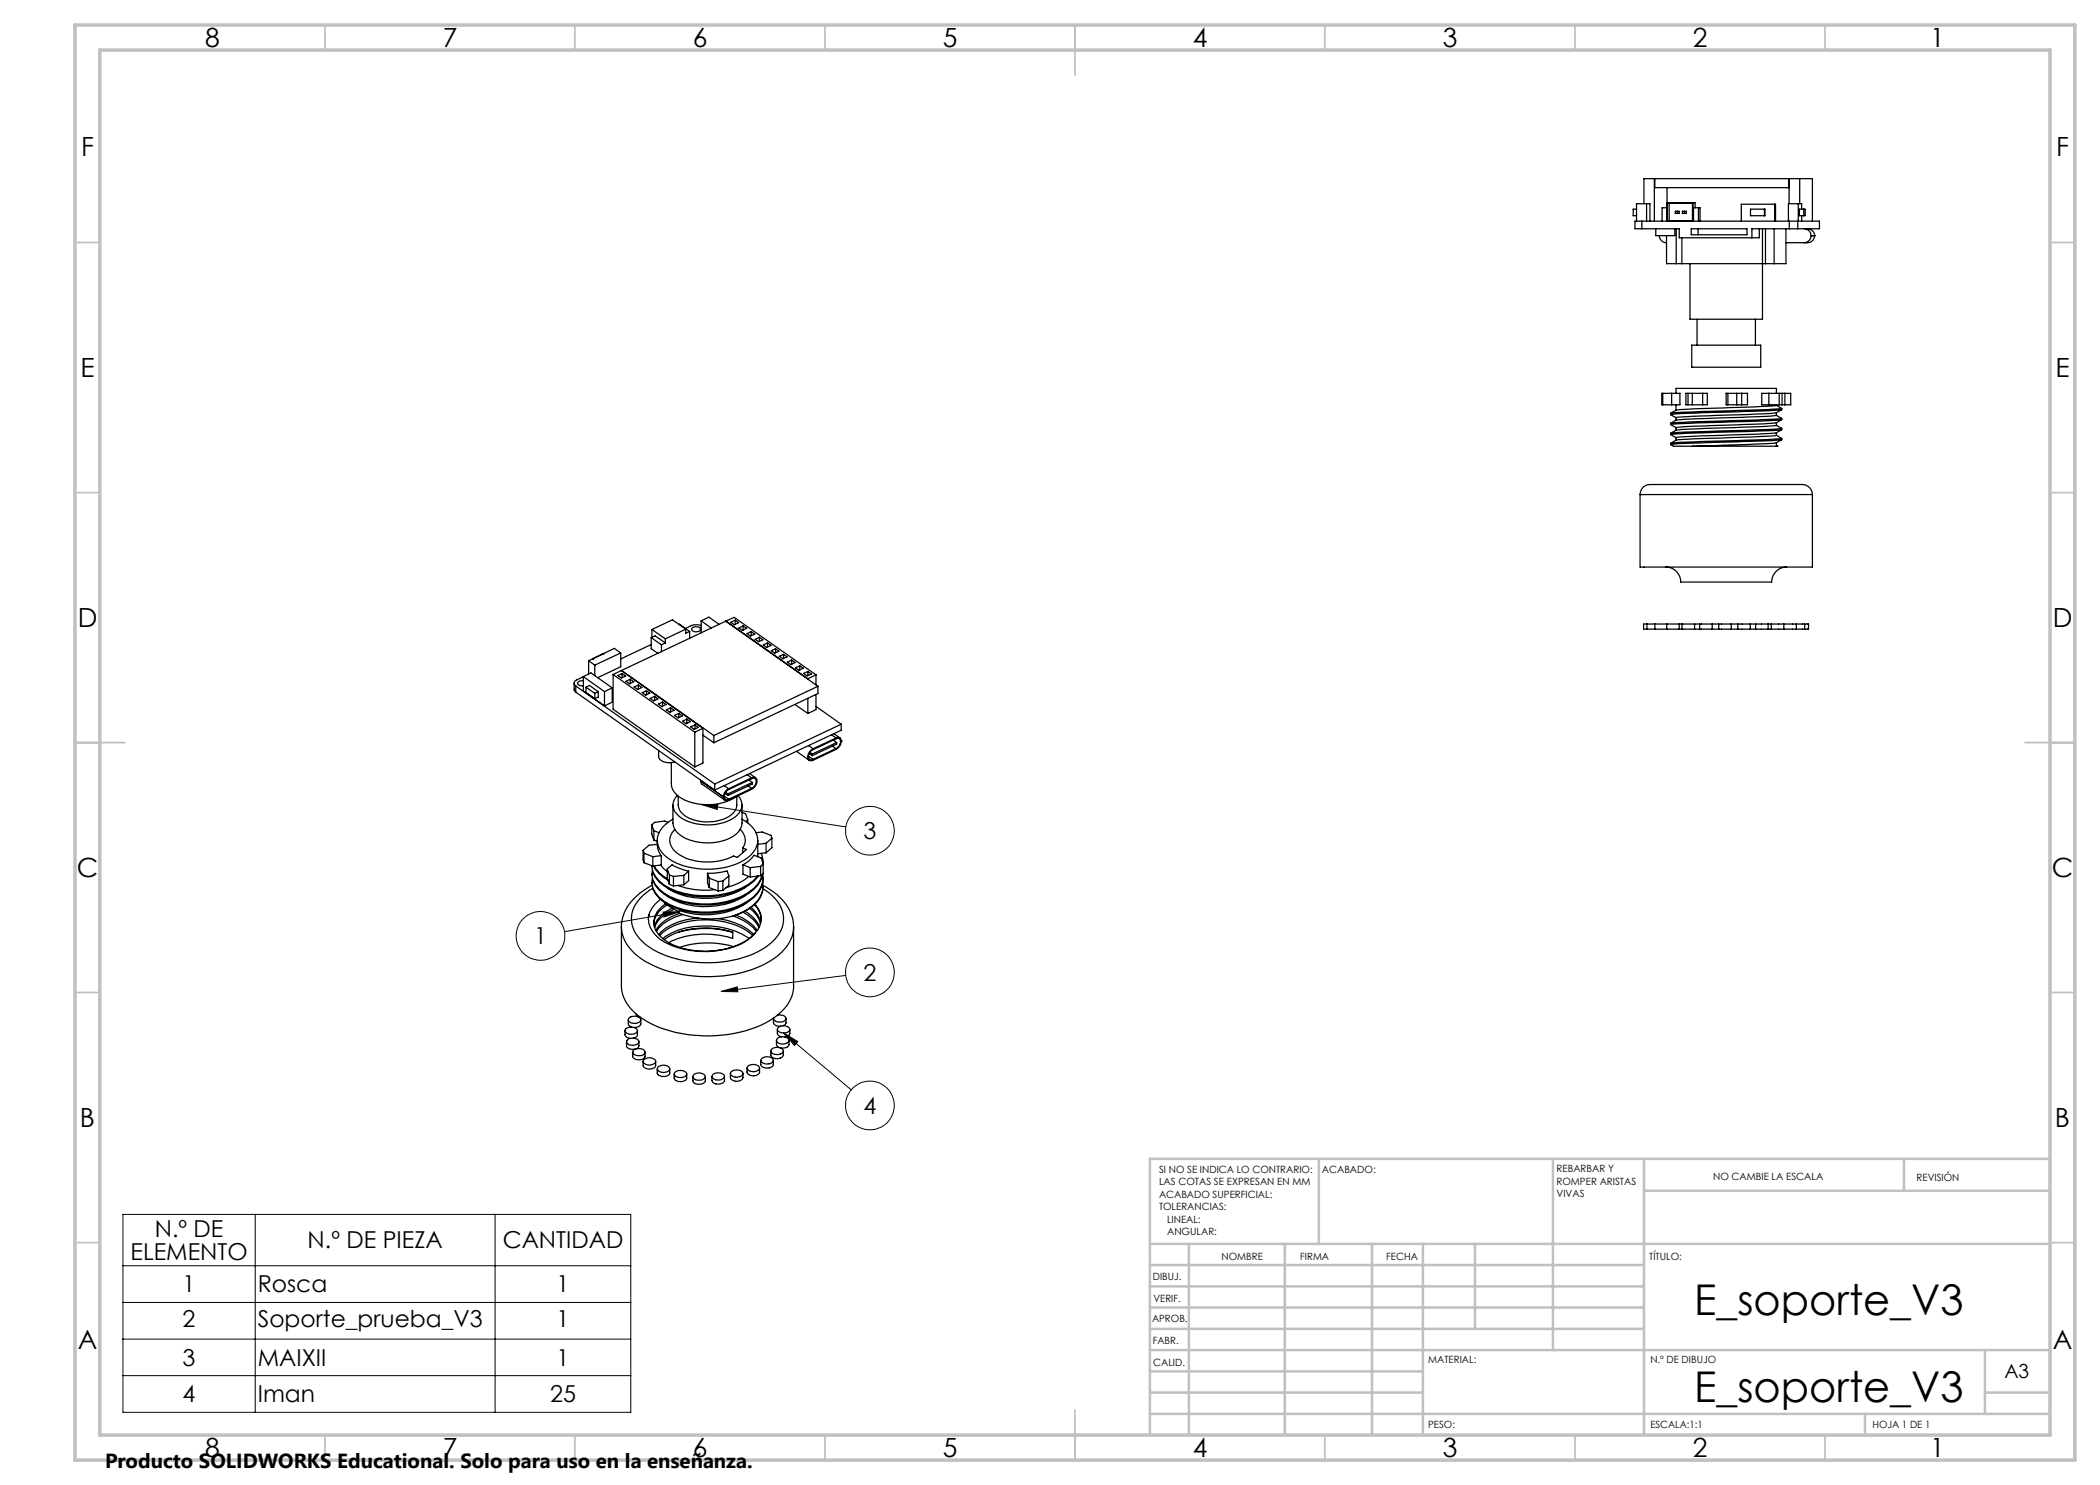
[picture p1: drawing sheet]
<svg xmlns="http://www.w3.org/2000/svg" width="420mm" height="297mm" viewBox="0 0 420 297" stroke-linecap="round" stroke-linejoin="round" font-family="sans-serif">
<g fill="none" stroke="#000" stroke-width=".25">
<path d="M330.9 35.7v8.5M331 35.7v1.8h26.8M333.4 37.5v3M357.8 35.7v1.8M357.8 35.7v5M359.9 35.7v5M327.3 41.8h-.7v1.3h.7M327.3 44.2v-3.5h2.7v3.5M328.4 44.2h-1.4v1.6h1.4M328.4 45.8h7.4v1.8h16.1v-1.8M328.4 44.2v1.6M328.4 44.2h29.5"/>
<path d="M328.8 40.7v-5h33.7v8.5M329.3 40.7v3.5M331.2 45.8v1.3h3.8v-1.3M331.9 47.1a1.45 1.45 0 0 0 1.4 1.4M333.3 47.1v5.6h1.9M333.3 41.6h-.9v2.6M333.4 40.6h5.1v3.5h-5.1zM333.8 40.6v3.5M335.1 42.3h.7v.4h-.7zM335.2 52.7h19.6M335.2 45.8v6.9M335.5 42.3v.4"/>
<path d="M336.4 47.6v5.1M336.5 42.3h.8v.4h-.8zM336.9 42.3v.4M338.2 45.8h11.2v1.2h-11.2zM338.6 40.5v3.7M338.7 44.2v-2.6h1.3v2.6M339 41.6v-1.1h-5.7v3.7M339.6 45.8v1.2M339.7 41.6v2.6M348.3 44.2v-3.4h6.8v3.4M350.1 41.8h2.9v1.3h-2.9zM352.5 45.8v18h-14.5v-11.1"/>
<path d="M352.9 41.8v1.3M353.1 45.8v6.9M354.8 45.8v6.9M354.9 40.8v3.4M357.2 45.8v6.9h-2.4M357.9 44.2h1.7M357.9 45.8h1.7M357.9 44.2v1.6M357.9 45.8h-7.5v1.8M359.6 44.2v1.6M359.6 44.2h4.3v1.6h-4.3M359.7 40.7v3.5"/>
<path d="M359.9 41.8h1.1v1.3h-1.1zM360.3 41.8v-1.1h-2.6v3.5M360.3 43.1v1.1M360.8 41.8v1.3M360.9 45.8a1.39 1.39 0 0 1 1.3 1.3M361.6 45.8a1.39 1.39 0 0 1 1.3 1.3M362.2 47.1a1.39 1.39 0 0 1-1.4 1.4M362.2 47.1h.1M362.2 47.1h.7M362.9 47.1h.1M362.9 47.1a1.39 1.39 0 0 1-1.4 1.4h-4.3M332.4 78.7h3.6v2.3h-3.6z"/>
<path d="M332.6 78.7v2.3M334.3 78.7v2.3M335.2 78.7v-1h20.1v1M337.2 78.7h4.3v2.3h-4.3zM337.6 78.7v2.3M338.3 69h13.8v4.4h-13.8zM338.5 78.7v2.3M339.4 63.8v5.2M340.5 78.7v2.3M345.2 78.7h4.3v2.3h-4.3zM345.6 78.7v2.3M347.3 78.7v2.3"/>
<path d="M348.3 78.7v2.3M351.1 63.8v5.2M352.4 78.7h5.7v2.3h-5.7zM353.8 78.7v2.3M355.8 78.7v2.3M356.4 78.7v2.3M357 78.7v2.3M328 98.9a2.15 2.15 0 0 1 2.7-2h29.3a2.08 2.08 0 0 1 2.5 2M328 98.9v14.5h34.5v-14.5M328 98.9h34.5M334.1 86.7v.2M334.1 84.7v.2"/>
<path d="M334.1 82.7v.2M334.1 88.7v.2M334.2 84.9l1 .6M334.2 86.6a3.8 3.8 0 0 1 2.7-.7l17.4-.7a2.18 2.18 0 0 1 2 .5zM334.7 89.2h3.8M335.2 81v1.1M335.2 83.5v.6M335.2 85.5v.5M338.5 89.2h16.8M355.3 82.5l1-.6-22.1 1 1 .6M355.3 88.5l1-.6-22.1 1 .5 .4M355.3 81.1l1 .6-22.1 1 1-.6"/>
<path d="M355.3 87.1l1 .6-22.1 .9 1-.6M355.3 88.5l-5.6 .4-11.2 .3M355.3 86.5l-3.4 .3-16.2 .6-.5 .1v.5M355.3 82.5l-5.6 .4-11.2 .4-3.3 .2M355.3 87.1l-4.5 .3-12.2 .4-3.4 .2M355.3 81.1l-4.5 .3-12.2 .4-3.4 .3M355.3 81v.1M355.3 82.5v.5M355.3 84.5v.6M355.3 86.5v.6M355.3 88.5v.7M355.3 89.1l.3 .1h-.3"/>
<path d="M356.3 85.9l-22.1 1 1 .7M356.3 85.9l-1 .6M356.3 83.9a3.4 3.4 0 0 1-2.7 .8l-5.1 .2a136.4 136.4 0 0 0-13.3 .6M356.3 83.7l-4.9 .3-13.4 .4-3.8 .3 1-.7M356.3 83.7l-.5-.3a1.61 1.61 0 0 0-1.5-.2l-16.6 .6-2.5 .2M356.3 85.7v.2M356.3 83.7v.2M356.3 81.7v.2M356.3 87.7v.2M356.3 83.9l-3.7 .3-13.5 .4-4.9 .3M333.1 113.4a2.93 2.93 0 0 1 3 3h18.2a3.1 3.1 0 0 1 3-3M114.8 136.7v1.3l.3 .4"/>
<path d="M115.1 138.4l27.8 19.6M115.1 137.2v1.2M115.1 137.2l27.8 19.6M116.7 135.4l-1.3 .6a.68 .68 0 0 0-.6 .5 .68 .68 0 0 0 .3 .7M116.7 136.1a.77 .77 0 0 0-1.1 .7l.3 .3 .8 .1M116.7 135.3l1.5-.7 4.2 3M116.7 135.3l4.2 3M116.7 135.3v2.9M117.2 137.4l.7-.3 1.8 1.3M117.2 137.4v1.1l1.8 1.2M117.2 137.4l1.8 1.3M117.7 132.1v2.7"/>
<path d="M117.7 132.1l1.3 .9M118.5 131.8h.1M119 133v2.1M119 138.7v1M119.7 138.4v1l-.7 .3M119.7 138.4l-.7 .3M120.7 130.7h.1M122.4 137.6v2.8l-1.5 .8v-2.9M122.4 137.6l-1.5 .7M122.6 134.9v6.9l16.4 11.6M122.6 134.9l16.4 11.5M122.6 134.9l1.6-.8 16.4 11.6"/>
<path d="M123.6 135.1l.8-.4 .7 .5-.8 .4zM124.1 130.6v2.7l-4.5 2.2M124.1 130.6l-5.1 2.4M124.1 130.6l-1.2-.9-5.2 2.4M124.3 134.1v.1M124.3 134.1l18.5 13M124.3 134.1l20.8-9.9 18.5 13.1M124.4 134.7v.8M125.2 136.3l.8-.4 .8 .4-.9 .5zM126 135.9v.8M126.8 137.4l.9-.4 .7 .5-.9 .4zM127.7 137v.8"/>
<path d="M128.4 138.5l.9-.4 .7 .5-.9 .4zM129.3 138.1v.9M130 139.7l.9-.4 .7 .5-.9 .4zM130.2 128.9l-6.1 2.9M130.2 127.5v2.2l1.4 1M130.2 127.5l.8-.3 2.1 1.4M130.2 127.5l2.1 1.5M130.4 125.9l2.7 1.9M130.4 125.9v1.6M130.9 139.3v.8M132.3 129v1.3M133.1 128.6l-.8 .4"/>
<path d="M133.1 127.8v.8M135.8 124.9l2.1 1.4M137.2 125.8l-4.1 2M137.2 125.8v.8l.7-.3M137.2 125.8l-2.7-1.8-4.1 1.9M137.9 126.3v1.4M138.5 125.6a1.16 1.16 0 0 1 1.6 .2 1.06 1.06 0 0 1-1.8 .1zM140.2 125.1l-1.1-.1a3.5 3.5 0 0 0-2 .7M140.2 124.2l1.6-.8 2 1.5M140.2 124.2l2.1 1.4M140.2 124.2v2.4M145.2 124.2v.1"/>
<path d="M145.2 124.2l16.4 11.5M145.2 124.2l1.6-.7 16.4 11.5M146.2 124.5l.8-.5 .7 .5-.8 .5zM147 124v.8M147.8 125.6l.8-.4 .7 .5-.8 .4zM148.6 125.2v.8M149.4 126.7l.8-.4 .8 .5-.9 .4zM150.2 126.3v.8M151 127.9l.9-.4 .7 .4-.9 .4zM151.9 127.5v.8M152.6 129l.9-.4 .7 .5-.9 .4zM153.5 128.6v.8"/>
<path d="M154.3 130.1l.8-.4 .7 .5-.9 .4zM155.1 129.7v.9M155.9 131.3l.8-.4 .7 .5-.8 .4zM156.7 130.9v.8M157.5 132.4l.8-.4 .7 .5-.8 .4zM158.3 132v.9M159.1 133.6l.8-.4 .8 .4-.9 .5zM159.9 133.2v.8M160.7 134.7l.9-.4 .7 .5-.9 .4zM161.6 134.3v.8M161.6 135.7v.2M161.6 139.7v3"/>
<path d="M163.2 138.9v3l-1.6 .8M163.2 135l-1.6 .7M163.2 135v2M163.6 137.3v1.4l-20.8 9.9M163.6 137.3l-20.8 9.8M329.4 125.8h1.6M329.4 124.8h1.6M329.4 124.8h-.7v1h.7M329.4 124.8v1M331 124.8h2.3M331 125.8h2.3M331 124.8v1"/>
<path d="M333.3 124.8h2.5M333.3 125.8h2.5M333.3 124.8v1M335.8 125.8h.6M335.8 124.8h.6M335.8 124.8v1M336.4 125.8h2.5M336.4 124.8h2.5M336.4 124.8v1M338.9 124.8h1M338.9 125.8h1M338.9 124.8v1"/>
<path d="M339.9 124.8h2.5M339.9 125.8h2.5M339.9 124.8v1M342.4 125.8h1.3M342.4 124.8h1.3M342.4 124.8v1M343.7 125.8h2.6M343.7 124.8h2.6M343.7 124.8v1M346.3 124.8h1.3M346.3 125.8h1.3M346.3 124.8v1"/>
<path d="M347.6 125.8h2.5M347.6 124.8h2.5M347.6 124.8v1M350.1 125.8h1M350.1 124.8h1M350.1 124.8v1M351.1 124.8h2.5M351.1 125.8h2.5M351.1 124.8v1M353.6 124.8h.7M353.6 125.8h.7M353.6 124.8v1"/>
<path d="M354.3 125.8h2.5M354.3 124.8h2.5M354.3 124.8v1M356.8 124.8h2.5M356.8 125.8h2.5M356.8 124.8v1M359.3 124.8h1.6M359.3 125.8h1.6M359.3 124.8v1M360.9 124.8h.8v1h-.8M360.9 124.8v1M131.7 140.8l.8-.4 .7 .5-.8 .4z"/>
<path d="M131.7 150.1v1.2a1.94 1.94 0 0 0 2.3 1.2l.9-.1M132.5 140.4v.8M133.3 142l.8-.4 .7 .5-.8 .3zM134.1 141.6v.8M134.3 152.5v4.3a3.8 3.8 0 0 0 2.7 3.3 11.1 11.1 0 0 0 10.2-.8M134.9 143.1l.8-.4 .8 .5-.9 .4zM135.5 159.1a2.6 2.6 0 0 0 .2 4.1 10 10 0 0 0 11.7-.1 2.6 2.6 0 0 0 .2-4M135.6 159.2a4.6 4.6 0 0 0 .4 2.9 7.1 7.1 0 0 0 6.7 2.2 5.8 5.8 0 0 0 4.4-2.3l.3-.9v-1.8M135.7 142.7v.8M136.5 144.2l.9-.4 .7 .5-.9 .4zM137.4 143.8v.9M138.1 145.4l.9-.4 .7 .5-.9 .4z"/>
<path d="M139 146.4v7M139 145v.8M140.1 156.2h.1M140.1 156.2l.3 .6 4.6 3.2M140.1 156.2l4.6 3.2M140.1 156v.2M140.6 145.7l-1.6 .7M140.6 145.7v6.9l-1.6 .8M140.6 147l2.2 1.6M142.8 147.1v1.5M142.9 156.8v1.2M144.7 159.4h.1"/>
<path d="M144.8 159.2l1 .6M144.9 157.1l-2 .9M144.9 157.1l.8 .7M145 158.7l.6 .4M145.1 158.5l.5 .3M145.6 158.8v.3M145.7 157.8a1.97 1.97 0 0 0-1 1.6M149.4 154.9l-4.5 2.2M149.4 154.9l.9 .7M149.6 157.2l.7 .5M149.8 156l.7 .5M149.9 154.7l1.2 .9"/>
<path d="M150.3 157.7a1.35 1.35 0 0 0 .7-2l-.4-.1-4.8 2.3a1.35 1.35 0 0 0-.7 1.9l.1 .1 .6-.1M150.3 155.6a.8 .8 0 0 1 1 .2 .8 .8 0 0 1 0 1l-1 1.1-4.5 2.1a.69 .69 0 0 1-.8 .1 .69 .69 0 0 1-.3-.7M150.3 157.7l-4.5 2.1M150.3 155.6l-4.6 2.2M150.5 156.5v.3l-4.9 2.3M150.5 156.5l-4.9 2.3M159 140.9l2.6 1.8M159.3 150.3l2.5 1.7M161.7 151.2l.9 .7M161.7 149.1l-12.3 5.8M161.7 149.1l.9 .7M161.9 150.7l.6 .4"/>
<path d="M162 150.5l.5 .3M162.5 150.8v.3M163.2 141.3l5 3.5M166.3 147l-4.6 2.1M166.3 147l.9 .6M166.5 149.2l.7 .5M166.7 148l.6 .5M166.8 146.8l1.2 .8M167.2 149.7a1.35 1.35 0 0 0 .7-1.9l-.5-.1-4.8 2.2a1.35 1.35 0 0 0-.7 2l.2 .1 .5-.1M167.2 149.7l-4.6 2.2M167.2 147.6a.67 .67 0 0 1 .8 0 .67 .67 0 0 1 .3 .6M167.2 147.6l-4.6 2.2"/>
<path d="M167.3 148.5v.3l-4.8 2.3M167.3 148.5l-4.8 2.3M168.2 144.8v1.2l-1.9 1M168.2 144.8l-25.3 12M168.3 148.2a2.03 2.03 0 0 1-1.1 1.7l-4.6 2.1a.8 .8 0 0 1-1-.2 .8 .8 0 0 1 .1-1l.4-.6 .5-.4M168.3 148.2h.1M128.6 170.1v1.9l.2 .5M128.6 170.1l.2 .5M128.8 172.5l1.8 .7M128.8 170.6l1.8 .7M128.8 170.6v1.9M130.4 165l.4 1.2"/>
<path d="M130.4 165v1.8l.4 1.2M130.4 174.8v.2M130.4 173.4v-.3a5.4 5.4 0 0 0 3.6 4.6 17.4 17.4 0 0 0 15.6-.8l1.2-.9 .7-.8M130.4 176.4v.2M130.4 177.1a10.8 10.8 0 0 0-6 7l-.1 1.3M130.5 174a3.6 3.6 0 0 0 1.3 3.8 13.1 13.1 0 0 0 8.5 3 15.9 15.9 0 0 0 10.5-3.1l.8-1 .9-1.9M130.6 177.7a7.7 7.7 0 0 0-4.3 5.7 6.9 6.9 0 0 0 3.6 6.1 23.5 23.5 0 0 0 19.7 1.7 10.8 10.8 0 0 0 6.9-5.8 5.9 5.9 0 0 0-2.1-6.3l-1.8-1.4M130.6 171.3v1.9M130.6 174.5a5.7 5.7 0 0 0 3.4 3.4 17.4 17.4 0 0 0 15.7-.8l1.1-.9 .9-1M130.7 173.2a6.3 6.3 0 0 0 2.9 2.8M130.8 166.2l1 .3M130.8 168l.6 .3"/>
<path d="M130.8 166.2v1.8M130.8 173.2a5.6 5.6 0 0 0 2.7 2.5M131.4 168.9a3.8 3.8 0 0 0 .9 2.2M131.4 168.1v.8M131.4 168.9l-1.6 .1-1.2 1.1M132.1 179.9a4.4 4.4 0 0 0-1.6 6.3 8.9 8.9 0 0 0 5.6 3.5 17.3 17.3 0 0 0 13.5-1.7l1.4-1.3M132.2 173l1.3 1.3M132.3 171.1v1.9l-1.7 .2M132.3 171.1l-1.7 .2M133.3 175.9l.3 .2M133.5 173.8l.9-.8 1.6 .7 1.7 .5M133.5 173.8l.4 1.2"/>
<path d="M133.5 173.8v1.9l.4 1.2M133.6 164.5l-.6-.3-2.1 .3-.5 .5M133.9 175l.8 .3M133.9 175v1.9M133.9 176.9l.8 .3M134.6 161v3.6a4.1 4.1 0 0 0 3.3 3.4 10.1 10.1 0 0 0 9.5-1.3l.6-.8 .4-.9v-4M134.6 163.8a5.1 5.1 0 0 0-3.1 4.6 5.6 5.6 0 0 0 3.7 4.2 15.6 15.6 0 0 0 14.1-.9 4.1 4.1 0 0 0 1.7-5.6l-1.3-1.4-1.3-.9M134.7 175.3v1.9M135 165.9a2.92 2.92 0 0 0 .4 4.7 11.5 11.5 0 0 0 11.3 .6l.8 .3 1.8-1.6-.7-.3M135.6 177.1a15.8 15.8 0 0 0 7.3 .8M136.8 175.1l-2.1 .2M136.8 175.1v1.8"/>
<path d="M136.8 176.9l-2.1 .3M137.7 174.2v1.9l-.9 .8M137.7 174.2l-.9 .9M141.5 174.7l1.5-.1 2.4-.4 .4 1M141.5 174.7v1.9l.4 .9M141.5 174.7l.4 .9M141.9 175.6l1.7 .7M141.9 177.5l1.7 .7M141.9 175.6v1.9M143.6 176.3v1.9M144.6 176.2l-1 .1M144.6 176.2v1.9"/>
<path d="M144.6 178.1l-1 .1M145.8 175.2l-1.2 1M145.8 175.2v1.9l-1.2 1M148 165.9a2.82 2.82 0 0 1 .6 3.7M148.4 162.5l.7 .2 .4 1.2M148.6 169.6v.9M148.6 173v1.8l1.4 .6M148.6 173l1.4 .5M149.2 179a15.2 15.2 0 0 1-15.6 .3l-.3-.2M149.2 177.3a15.2 15.2 0 0 1-15.6 .4l-.3-.2M149.5 163.9l-.3 .4M149.5 163.9v.7"/>
<path d="M149.8 175.3a10.6 10.6 0 0 1-4.6 2.2M150 173.5v1.9M151.2 166.5l1.2-.1 1.8 .7 .2 .5M151.6 168.1v3.2M152.1 173.3l-2.1 .2M152.1 173.3v1.9M152.1 175.2l-2.1 .2M152.2 170.7l.4 1.3v.5M152.5 176.6a5.2 5.2 0 0 1-2.9 5.3l-3 1.3M152.5 174.9a5.2 5.2 0 0 1-2.9 5.3 16.9 16.9 0 0 1-16.8 0 4.7 4.7 0 0 1-2.3-4.5v-.1M152.5 178a5.8 5.8 0 0 1-3.8 4.4l-2.1 .8M152.5 176.4a5.5 5.5 0 0 1-2.8 3.9 16.9 16.9 0 0 1-16.9 .1 5 5 0 0 1-2.2-2.7"/>
<path d="M152.5 174.8a6.5 6.5 0 0 1-4.1 4.6 17.3 17.3 0 0 1-15.6-.6 5.3 5.3 0 0 1-2.2-2.7M152.6 177.1a10.1 10.1 0 0 1 6.1 7.9v.4M152.6 172.5v.1M152.6 175.6l-.1 .7M152.6 172.3v.2M152.6 177.2l-.1 .7M152.6 172.8l-.4-1.2-1.4-.5a6 6 0 0 1-2.2 1.9M152.6 172.8l-.5 .5M152.6 172.8v1.9l-.5 .5M153.2 168.7l-1.6 .2M153.2 168.7v1.9M153.2 170.6l-1.6 .1"/>
<path d="M154.4 167.6l-1.2 1.1M154.4 167.6v1.9l-1.2 1.1M124.3 185.4v11.8a8 8 0 0 0 4 6.4 24.6 24.6 0 0 0 16.3 3.4 20 20 0 0 0 11.7-4.7 7.1 7.1 0 0 0 2.4-5.1v-11.8M124.3 185.4a8 8 0 0 0 4 6.4 25.9 25.9 0 0 0 18.7 3 17 17 0 0 0 10.4-5.5 6.3 6.3 0 0 0 1.3-3.9M129.7 183.7v.2M129.9 182.9l-.2 .7M132.9 180.5l1.6 1.2 1.4 .6M133.2 180.7a4.3 4.3 0 0 0-2.1 5.4 9.3 9.3 0 0 0 6.8 3.9 16.2 16.2 0 0 0 12.2-2.5l.9-.8M133.4 181a4.8 4.8 0 0 0-2.6 3.9M134.4 181.6a5.9 5.9 0 0 0-3.5 3.7M134.8 181.9a6.5 6.5 0 0 0-3.8 3.6M135.7 186.4a19.5 19.5 0 0 1 10.8 .1"/>
<path d="M136 182.7a7.6 7.6 0 0 0-4.8 3.4M136.6 182.9a8.8 8.8 0 0 0-5.3 3.4M139.7 183.6a12.3 12.3 0 0 0-7.5 2.8l-.5 .5M143.5 183.7a12.8 12.8 0 0 1 7.2 3.2M146.5 186.4v1.3a16.9 16.9 0 0 0-12.8 .9M146.5 186.4a17.1 17.1 0 0 0-12.9 1l-.8 .5M146.6 183.2a10.1 10.1 0 0 1 4.7 3.1M146.6 189.3a17.9 17.9 0 0 0-10.6 .2M147.2 183a9.2 9.2 0 0 1 4.2 3.1M148.6 182.5a7.6 7.6 0 0 1 3.2 3M149 182.2a6.6 6.6 0 0 1 2.9 3.1M149.2 180.6a15.4 15.4 0 0 1-13.2 1.5l-.3 .5a17.7 17.7 0 0 0 10.9 .6"/>
<path d="M149.8 187.7a16.3 16.3 0 0 0-16.7-.4l-.6 .4M149.9 181.7a5 5 0 0 1 2.2 3M150.2 181.5a5.1 5.1 0 0 1 2 3M150.6 187.1a14.8 14.8 0 0 0-11-3.1 11.5 11.5 0 0 0-7.7 3.1M150.9 180.9a4.3 4.3 0 0 1 1.3 3.1M151 180.9a3.9 3.9 0 0 1 0 5.8M125 206.1v.8l.1 .4 1 .4M125.2 205.7a1.69 1.69 0 0 1 2.3 .3 .81 .81 0 0 1-1 .8 .97 .97 0 0 1-1.4-.9zM125.3 208.3v.9a1.39 1.39 0 0 0 2.1 .5l.4-.5v-.9M125.5 207.9a1.65 1.65 0 0 1 2.3 .3 1.18 1.18 0 0 1-1.7 .8l-.5-.2a.51 .51 0 0 1-.1-.9zM125.7 204v.9l.6 .5M125.9 203.5a1.65 1.65 0 0 1 2.2 .3 1.13 1.13 0 0 1-1.6 .8l-.5-.2a.52 .52 0 0 1-.1-.9z"/>
<path d="M126.5 210.4v.8a1.39 1.39 0 0 0 2.1 .6l.4-.5v-.9M126.8 210a1.46 1.46 0 0 1 2.2 .5 1.52 1.52 0 0 1-2.5 0zM127.2 202.8l.2 .3 .6 .3M127.5 206.1l-.1 1.1-.3 .3-.4 .1M128.2 204v.8l-.2 .4-.5 .2-.7 .1M128.6 212.3v.8a1.46 1.46 0 0 0 2.5 0v-.8M128.9 211.8a1.7 1.7 0 0 1 2.2 .4 1.29 1.29 0 0 1-1.9 .7 .57 .57 0 0 1-.5-.5 .57 .57 0 0 1 .2-.6zM131.4 213.8v.8a1.46 1.46 0 0 0 2.5 0v-.8M131.7 213.3a1.65 1.65 0 0 1 2.2 .4 1.2 1.2 0 0 1-1.6 .8l-.3-.2a.57 .57 0 0 1-.5-.4 .57 .57 0 0 1 .2-.6zM134.8 214.8v.8a1.51 1.51 0 0 0 2.5 .1v-.9M134.9 214.5a1.65 1.65 0 0 1 2.4 .2 1.32 1.32 0 0 1-2 .7 .58 .58 0 0 1-.4-.9zM138.6 215.3v.8a1.47 1.47 0 0 0 2.4 .3l.1-1.1"/>
<path d="M138.8 214.9a1.6 1.6 0 0 1 2.2 .3 1.22 1.22 0 0 1-1.7 .8l-.5-.2a.51 .51 0 0 1 0-.9zM142.4 215.3v.8a1.46 1.46 0 0 0 2.5 0v-.8M142.5 215a1.64 1.64 0 0 1 2.4 .2 1.32 1.32 0 0 1-2 .7l-.4-.4zM146.1 214.7v.8a1.42 1.42 0 0 0 2.5 0v-.8M146.2 214.4a1.61 1.61 0 0 1 2.4 .2 1.34 1.34 0 0 1-2.1 .7 .54 .54 0 0 1-.3-.9zM149.4 213.6v.8a1.42 1.42 0 0 0 2.5 0v-.8M149.7 213.1a1.64 1.64 0 0 1 2.2 .4 1.34 1.34 0 0 1-2 .7l-.3-.2a.5 .5 0 0 1-.2-.4 .5 .5 0 0 1 .3-.5zM152.2 212.1v.8a1.52 1.52 0 0 0 2.5 .1v-.9M152.3 211.8a1.6 1.6 0 0 1 2.4 .2 1.46 1.46 0 0 1-2.5 .3zM154.2 210.2v.8a1.41 1.41 0 0 0 2.5 0v-.8M154.3 209.9a1.57 1.57 0 0 1 2.4 .2 1.44 1.44 0 0 1-2.5 .2zM154.7 203.7v.8a1.21 1.21 0 0 0 1.4 .7"/>
<path d="M155.3 208.1v.8a1.45 1.45 0 0 0 2.5 0v-.8M155.4 207.7a1.56 1.56 0 0 1 2.4 .3 1.42 1.42 0 0 1-2.1 .6 .56 .56 0 0 1-.3-.9zM155.5 205.9v1l.8 .5M155.5 203.1a1.34 1.34 0 0 1 1.7 .6 1.44 1.44 0 0 1-2.5 0v-.1M155.6 205.6a1.56 1.56 0 0 1 2.4 .2 1.48 1.48 0 0 1-2.5 .3zM157.2 203.7v1l-.6 .5M158 205.9v.8l-.2 .3-.8 .4"/>
</g>
<g fill="none" stroke="#000" stroke-width=".2">
<path d="M140.3 160.9h3.3l-.2 1zM140.3 160.9l28.9 4.5M132.6 182.4l3.4-.1-3.2 1.1zM136 182.3l-23.1 4M144.3 198.3l3.2-.9 .1 1zM169.2 195.1l-24.9 3.2M156.7 206.6l2.9 1.7-.7 .8zM156.7 206.6l13.6 11.4M24.6 242.9h101.6v39.6h-101.6zM24.6 253.1h101.6M51 242.9v39.6M99 242.9v39.6"/>
<path d="M24.6 260.5h101.6M24.6 267.8h101.6M24.6 275.1h101.6"/>
<circle cx="174" cy="166.1" r="4.9"/>
<circle cx="108.1" cy="187.2" r="4.9"/>
<circle cx="174" cy="194.5" r="4.9"/>
<circle cx="174" cy="221.1" r="4.9"/>
</g>
<g fill="none" stroke="#c0c0c0" stroke-width=".35">
<path d="M65 5v5M115 5v5M165 5v5M215 5v10M265 5v5M315 5v5M365 5v5M15 48.5h5M410 48.5h5M15 98.5h5M410 98.5h5M15 148.5h10"/>
<path d="M405 148.5h10M15 198.5h5M410 198.5h5M15 248.5h5M410 248.5h5M65 287v5M115 287v5M165 287v5M215 282v10M265 287v5M315 287v5M365 287v5"/>
</g>
<g fill="none" stroke="#c0c0c0" stroke-width=".5">
<path d="M263.8 231.8v17M310.6 231.8v38.2M328.8 231.8v55.2M328.8 238.2h81.2M380.8 231.8v6.4M410 231.8h-180v55.2M230 248.8h180M230 257.3h98.8M230 253h98.8M237.8 248.8v38.2M257 248.8v38.2M274.4 248.8v38.2"/>
<path d="M284.6 248.8v38.2M295 248.8v17M230 265.8h98.8M230 261.5h98.8M230 278.5h54.6M230 274.3h54.6M230 270h180M397 278.5h13M397 270v12.8M230 282.8h180M373 282.8v4.2"/>
</g>
<path d="M15 5h400v287h-400zM20 10h390v277h-390z" fill="none" stroke="#c0c0c0" stroke-width=".7"/>
<path d="M140.3 160.9h3.3l-.2 1zM144.3 198.3l3.2-.9 .1 1zM156.7 206.6l2.9 1.7-.7 .8zM132.6 182.4l3.4-.1-3.2 1.1z" fill="#000"/>
<g font-size="8.5">
<text x="338.9" y="262.9">E_soporte_V3</text>
<text x="338.9" y="280.4">E_soporte_V3</text>
</g>
<g font-size="5.3">
<text x="41" y="9.5">8</text>
<text x="88.5" y="9.5">7</text>
<text x="138.5" y="9.5">6</text>
<text x="188.5" y="9.5">5</text>
<text x="238.5" y="9.5">4</text>
<text x="288.5" y="9.5">3</text>
<text x="338.5" y="9.5">2</text>
<text x="386" y="9.5">1</text>
<text x="16.2" y="31.3">F</text>
<text x="411.2" y="31.3">F</text>
<text x="16.1" y="75.5">E</text>
<text x="411.1" y="75.5">E</text>
<text x="15.5" y="125.5">D</text>
<text x="410.5" y="125.5">D</text>
<text x="15.4" y="175.5">C</text>
<text x="410.4" y="175.5">C</text>
<text x="16" y="225.5">B</text>
<text x="411" y="225.5">B</text>
<text x="15.5" y="269.8">A</text>
<text x="410.5" y="269.8">A</text>
<text x="41" y="291.5">8</text>
<text x="88.5" y="291.5">7</text>
<text x="138.5" y="291.5">6</text>
<text x="188.5" y="291.5">5</text>
<text x="238.5" y="291.5">4</text>
<text x="288.5" y="291.5">3</text>
<text x="338.5" y="291.5">2</text>
<text x="386" y="291.5">1</text>
</g>
<g font-size="4.7">
<text x="172.7" y="167.8">3</text>
<text x="106.8" y="188.8">1</text>
<text x="172.7" y="196.1">2</text>
<text x="172.7" y="222.8">4</text>
<text x="26.1" y="251.9">ELEMENTO</text>
<text x="31" y="247.4">N.º DE</text>
<text x="61.5" y="249.7">N.º DE PIEZA</text>
<text x="100.6" y="249.7">CANTIDAD</text>
<text x="36.5" y="258.5">1</text>
<text x="51.5" y="258.5">Rosca</text>
<text x="111.3" y="258.5">1</text>
<text x="36.5" y="265.4">2</text>
<text x="51.5" y="265.4">Soporte_prueba_V3</text>
<text x="111.3" y="265.4">1</text>
<text x="36.5" y="273.1">3</text>
<text x="51.5" y="273.1">MAIXII</text>
<text x="111.3" y="273.1">1</text>
<text x="36.5" y="280.5">4</text>
<text x="51.5" y="280.5">Iman</text>
<text x="110" y="280.5">25</text>
</g>
<text font-size="4.1" x="21" y="293.7">Producto SOLIDWORKS Educational. Solo para uso en la enseñanza.</text>
<text font-size="3.9" x="400.9" y="275.5">A3</text>
<g font-size="2">
<text x="231.8" y="234.6">SI NO SE INDICA LO CONTRARIO:</text>
<text x="231.8" y="237.1">LAS COTAS SE EXPRESAN EN MM</text>
<text x="231.8" y="239.6">ACABADO SUPERFICIAL:</text>
<text x="264.4" y="234.6">ACABADO:</text>
<text x="311.3" y="234.5">REBARBAR Y</text>
<text x="311.3" y="237">ROMPER ARISTAS</text>
<text x="311.3" y="239.5">VIVAS</text>
<text x="342.6" y="236">NO CAMBIE LA ESCALA</text>
<text x="383.3" y="236.2">REVISIÓN</text>
<text x="231.8" y="242.1">TOLERANCIAS:</text>
<text x="233.4" y="244.6">LINEAL:</text>
<text x="233.4" y="247.1">ANGULAR:</text>
<text x="244.3" y="252">NOMBRE</text>
<text x="260" y="251.9">FIRMA</text>
<text x="277.2" y="251.9">FECHA</text>
<text x="329.9" y="251.9">TÍTULO:</text>
<text x="230.6" y="256.1">DIBUJ.</text>
<text x="230.7" y="260.3">VERIF.</text>
<text x="230.4" y="264.4">APROB.</text>
<text x="230.5" y="268.8">FABR.</text>
<text x="230.7" y="273.1">CALID.</text>
<text x="285.6" y="272.5">MATERIAL:</text>
<text x="330.1" y="272.5">N.º DE DIBUJO</text>
<text x="285.6" y="285.5">PESO:</text>
<text x="330.1" y="285.6">ESCALA:1:1</text>
<text x="374.5" y="285.6">HOJA 1 DE 1</text>
</g>
</svg>
